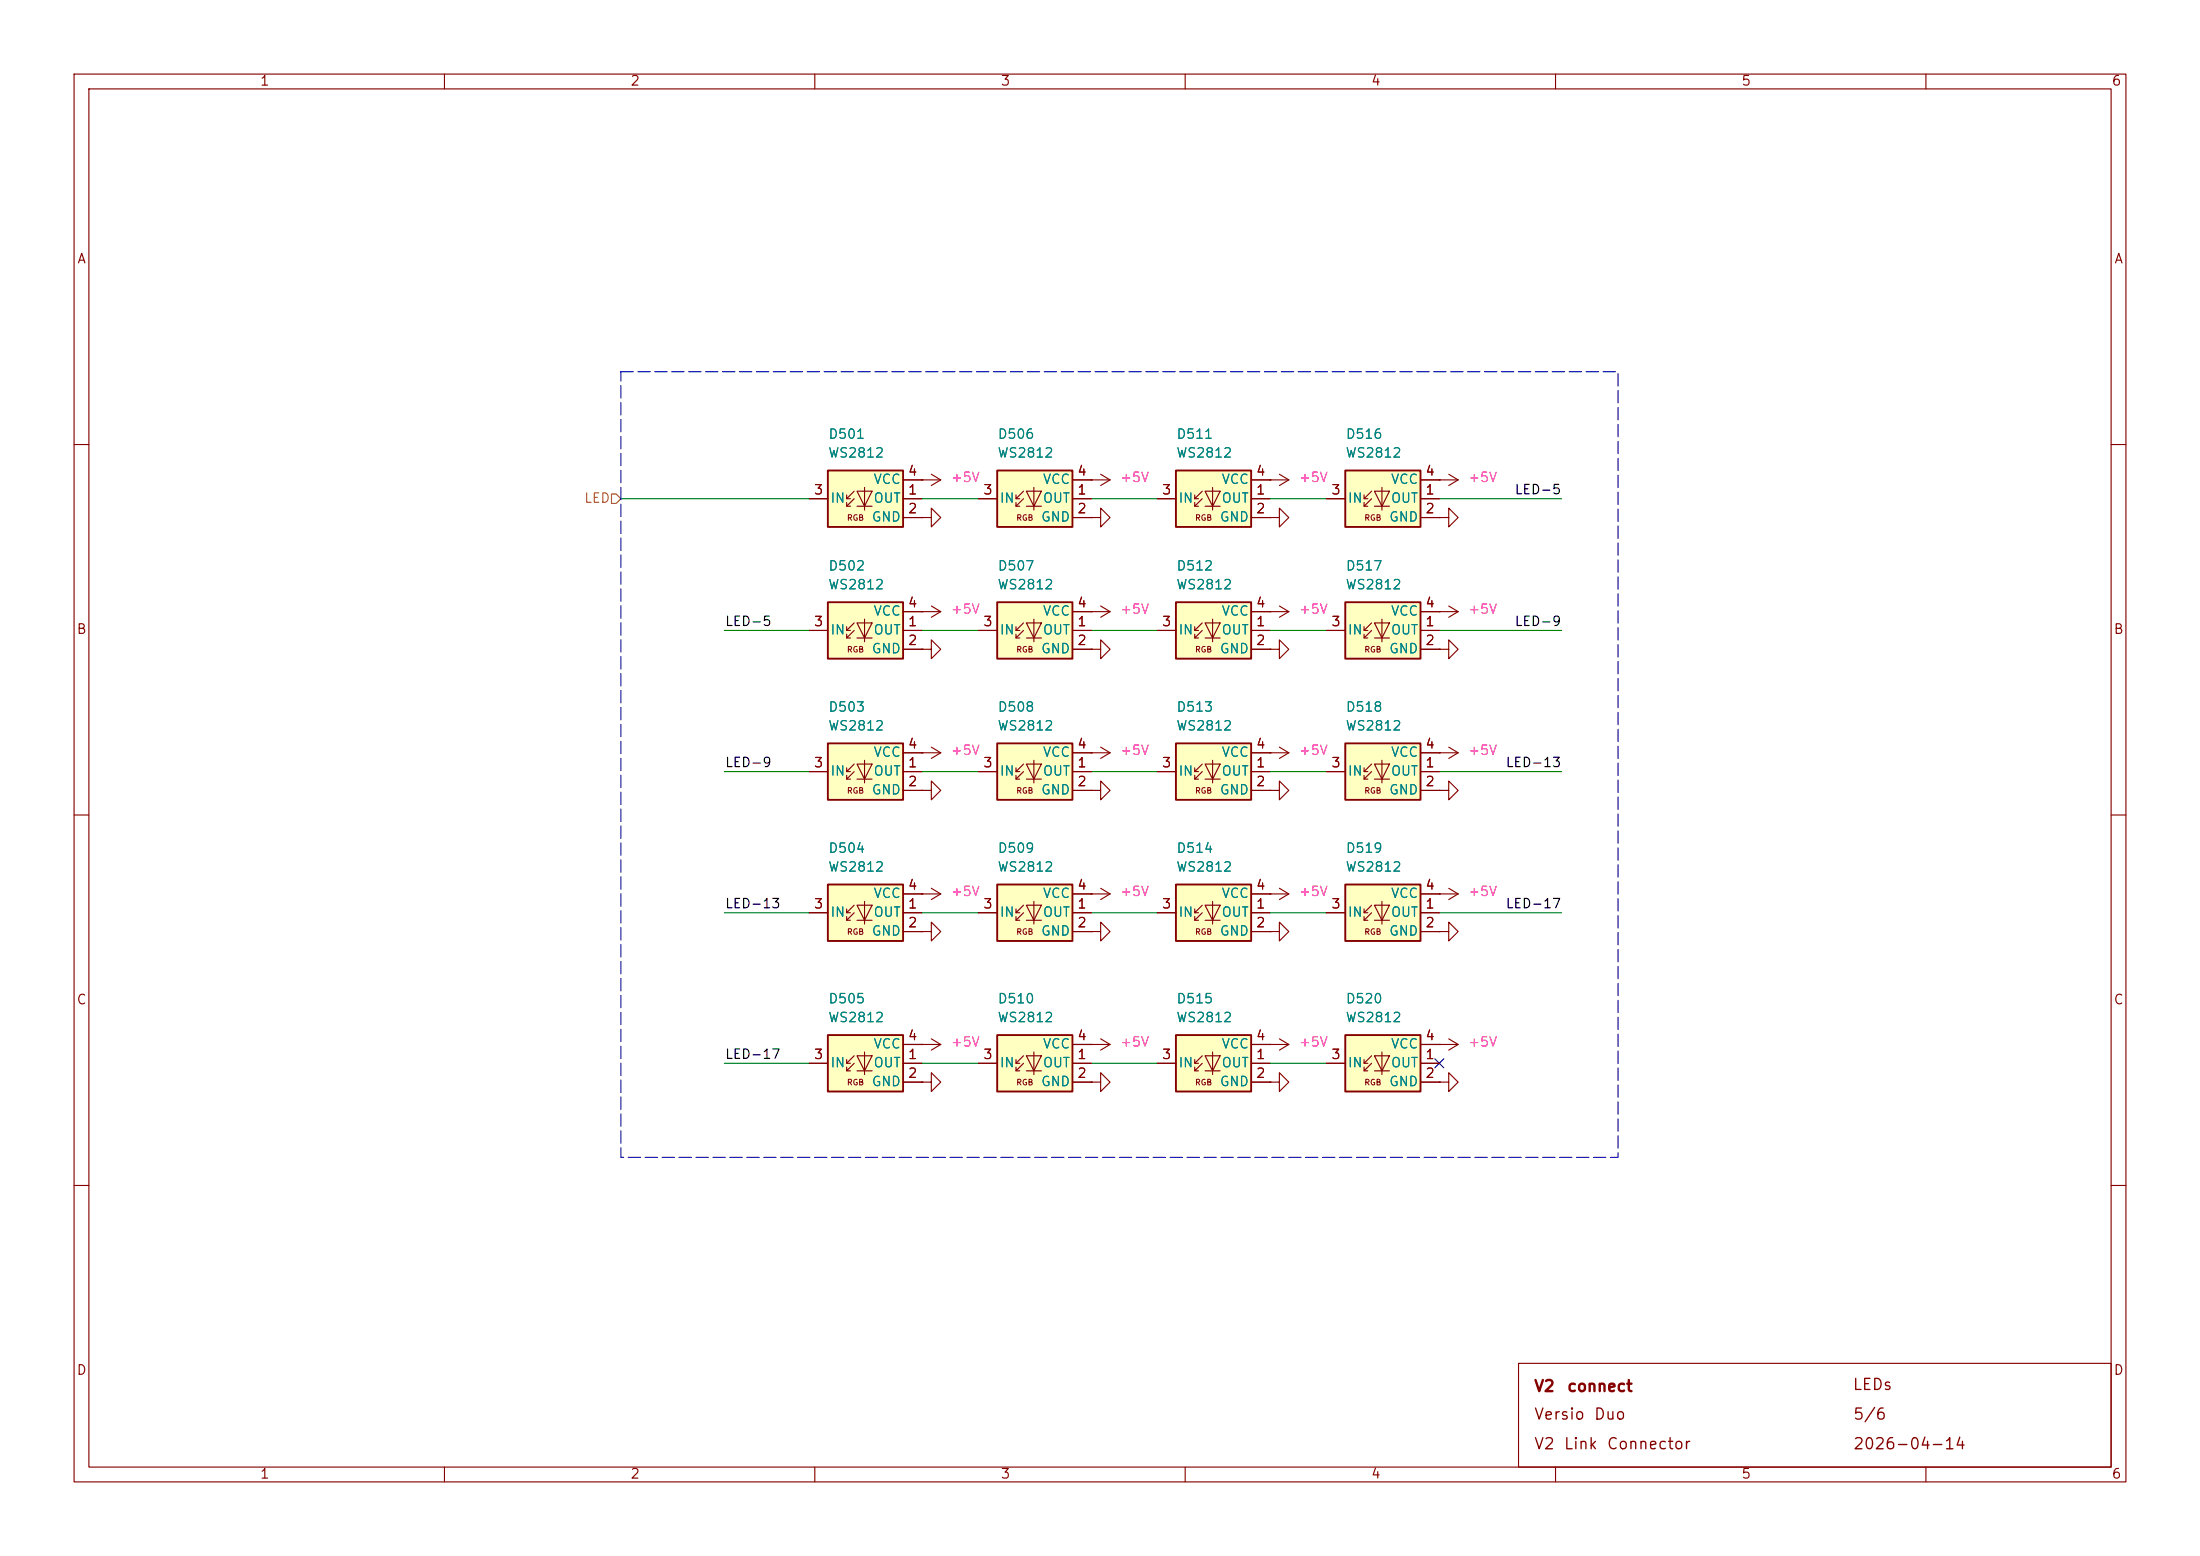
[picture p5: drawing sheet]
<svg xmlns="http://www.w3.org/2000/svg" width="297mm" height="210mm" viewBox="0 0 297 210" stroke-linecap="round" stroke-linejoin="round" font-family="sans-serif">
<g fill="none" stroke="#840000" stroke-width=".15">
<path d="M10 10h277v190h-277zM12 12h273v186h-273zM60 10v2M110 10v2M160 10v2M210 10v2M260 10v2M10 60h2M285 60h2M10 110h2M285 110h2M10 160h2"/>
<path d="M285 160h2M60 198v2M110 198v2M160 198v2M205 184h80v14h-80zM210 198v2M260 198v2"/>
</g>
<path d="M111.8 119.4h10.1v7.6h-10.1z" fill="#ffffc2"/>
<path d="M111.8 119.4h10.1v7.6h-10.1z" fill="none" stroke="#840000" stroke-width=".25"/>
<path d="M109.2 123.2h2.6M114.3 123.2h.5M114.3 124.2h.5M115.3 122.2l-1 1v-.5M115.3 123.2l-1 1v-.5M115.7 122.2h2l-1 2zM115.7 124.2h2M116.7 121.7v3M121.9 123.2h2.6M121.9 125.7h2.6M121.9 120.7h2.6" fill="none" stroke="#840000" stroke-width=".15"/>
<path d="M181.6 139.7h10.2v7.6h-10.2z" fill="#ffffc2"/>
<path d="M181.6 139.7h10.2v7.6h-10.2z" fill="none" stroke="#840000" stroke-width=".25"/>
<g fill="none" stroke="#840000" stroke-width=".15">
<path d="M179.1 143.5h2.5M184.1 143.5h.6M184.1 144.5h.6M185.2 142.5l-1.1 1v-.5M185.2 143.5l-1.1 1v-.5M185.5 142.5h2.1l-1 2zM185.5 144.5h2.1M186.6 142v3M191.8 143.5h2.5M191.8 146.1h2.5M191.8 141h5M194.3 146.1h1.3v-1.3l1.2 1.3-1.2 1.2v-1.2"/>
<path d="M194.3 146.1h.1M194.3 141h.1M195.6 140.2l1.2 .8M196.8 141l-1.2 .7"/>
</g>
<path d="M181.6 119.4h10.2v7.6h-10.2z" fill="#ffffc2"/>
<path d="M181.6 119.4h10.2v7.6h-10.2z" fill="none" stroke="#840000" stroke-width=".25"/>
<g fill="none" stroke="#840000" stroke-width=".15">
<path d="M179.1 123.2h2.5M184.1 123.2h.6M184.1 124.2h.6M185.2 122.2l-1.1 1v-.5M185.2 123.2l-1.1 1v-.5M185.5 122.2h2.1l-1 2zM185.5 124.2h2.1M186.6 121.7v3M191.8 123.2h2.5M191.8 125.7h2.5M191.8 120.7h2.5M194.3 125.7h1.3v-1.2l1.2 1.2-1.2 1.3v-1.3"/>
<path d="M194.3 125.7h.1"/>
</g>
<path d="M158.7 139.7h10.2v7.6h-10.2z" fill="#ffffc2"/>
<path d="M158.7 139.7h10.2v7.6h-10.2z" fill="none" stroke="#840000" stroke-width=".25"/>
<g fill="none" stroke="#840000" stroke-width=".15">
<path d="M171.4 64.8h.1M171.4 64.8h2.6M172.7 64l1.3 .8M174 64.8l-1.3 .7M156.2 143.5h2.5M161.3 143.5h.5M161.3 144.5h.5M162.3 142.5l-1 1v-.5M162.3 143.5l-1 1v-.5M162.7 142.5h2l-1 2zM162.7 144.5h2M163.7 142v3"/>
<path d="M168.9 143.5h2.5M168.9 146.1h2.5M168.9 141h2.5"/>
</g>
<path d="M181.6 63.5h10.2v7.6h-10.2z" fill="#ffffc2"/>
<path d="M181.6 63.5h10.2v7.6h-10.2z" fill="none" stroke="#840000" stroke-width=".25"/>
<path d="M179.1 67.3h2.5M184.1 67.3h.6M184.1 68.3h.6M185.2 66.3l-1.1 1v-.5M185.2 67.3l-1.1 1v-.5M185.5 66.3h2.1l-1 2zM185.5 68.3h2.1M186.6 65.8v3M191.8 67.3h2.5M191.8 69.9h2.5M191.8 64.8h2.5" fill="none" stroke="#840000" stroke-width=".15"/>
<path d="M158.7 81.3h10.2v7.6h-10.2z" fill="#ffffc2"/>
<path d="M158.7 81.3h10.2v7.6h-10.2z" fill="none" stroke="#840000" stroke-width=".25"/>
<g fill="none" stroke="#840000" stroke-width=".15">
<path d="M171.4 69.9h1.3v-1.3l1.3 1.3-1.3 1.2v-1.2M171.4 69.9h.1M156.2 85.1h2.5M161.3 85.1h.5M161.3 86.1h.5M162.3 84.1l-1 1v-.5M162.3 85.1l-1 1v-.5M162.7 84.1h2l-1 2zM162.7 86.1h2M163.7 83.6v3M168.9 85.1h2.5M168.9 87.6h2.5"/>
<path d="M168.9 82.6h5.1M171.4 87.6h1.3v-1.2l1.3 1.2-1.3 1.3v-1.3M171.4 87.6h.1M171.4 82.6h.1M172.7 81.8l1.3 .8M174 82.6l-1.3 .7M194.3 101.6h.1M194.3 101.6h2.5M195.6 100.8l1.2 .8M196.8 101.6l-1.2 .8"/>
</g>
<path d="M181.6 100.3h10.2v7.7h-10.2z" fill="#ffffc2"/>
<path d="M181.6 100.3h10.2v7.7h-10.2z" fill="none" stroke="#840000" stroke-width=".25"/>
<g fill="none" stroke="#840000" stroke-width=".15">
<path d="M194.3 64.8h.1M194.3 64.8h2.5M195.6 64l1.2 .8M196.8 64.8l-1.2 .7M179.1 104.1h2.5M184.1 104.1h.6M184.1 105.2h.6M185.2 103.1l-1.1 1v-.5M185.2 104.1l-1.1 1.1v-.6M185.5 103.1h2.1l-1 2.1zM185.5 105.2h2.1M186.6 102.6v3.1"/>
<path d="M191.8 104.1h2.5M191.8 106.7h2.5M191.8 101.6h2.5M194.3 106.7h1.3v-1.3l1.2 1.3-1.2 1.3v-1.3M194.3 106.7h.1"/>
</g>
<path d="M158.7 63.5h10.2v7.6h-10.2z" fill="#ffffc2"/>
<path d="M158.7 63.5h10.2v7.6h-10.2z" fill="none" stroke="#840000" stroke-width=".25"/>
<g fill="none" stroke="#840000" stroke-width=".15">
<path d="M156.2 67.3h2.5M161.3 67.3h.5M161.3 68.3h.5M162.3 66.3l-1 1v-.5M162.3 67.3l-1 1v-.5M162.7 66.3h2l-1 2zM162.7 68.3h2M163.7 65.8v3M168.9 67.3h2.5M168.9 69.9h2.5M168.9 64.8h2.5M195.6 119.9l1.2 .8"/>
<path d="M194.3 120.7h.1M194.3 120.7h2.5M196.8 120.7l-1.2 .7"/>
</g>
<path d="M158.7 119.4h10.2v7.6h-10.2z" fill="#ffffc2"/>
<path d="M158.7 119.4h10.2v7.6h-10.2z" fill="none" stroke="#840000" stroke-width=".25"/>
<g fill="none" stroke="#840000" stroke-width=".15">
<path d="M124.5 64.8h.1M124.5 64.8h2.5M125.7 64l1.3 .8M127 64.8l-1.3 .7M172.7 119.9l1.3 .8M156.2 123.2h2.5M161.3 123.2h.5M161.3 124.2h.5M162.3 122.2l-1 1v-.5M162.3 123.2l-1 1v-.5M162.7 122.2h2l-1 2zM162.7 124.2h2"/>
<path d="M163.7 121.7v3M168.9 123.2h2.5M168.9 125.7h2.5M168.9 120.7h5.1M171.4 125.7h1.3v-1.2l1.3 1.2-1.3 1.3v-1.3M171.4 125.7h.1M171.4 120.7h.1M174 120.7l-1.3 .7M171.4 141h.1M171.4 141h2.6M172.7 140.2l1.3 .8M174 141l-1.3 .7"/>
</g>
<path d="M134.6 63.5h10.2v7.6h-10.2z" fill="#ffffc2"/>
<path d="M134.6 63.5h10.2v7.6h-10.2z" fill="none" stroke="#840000" stroke-width=".25"/>
<g fill="none" stroke="#840000" stroke-width=".15">
<path d="M132.1 67.3h2.5M137.2 67.3h.5M137.2 68.3h.5M138.2 66.3l-1 1v-.5M138.2 67.3l-1 1v-.5M138.6 66.3h2l-1 2zM138.6 68.3h2M139.6 65.8v3M144.8 67.3h2.5M144.8 69.9h2.5M144.8 64.8h5.1M147.3 64.8h.1"/>
<path d="M148.6 64l1.3 .8M149.9 64.8l-1.3 .7M194.3 87.6h1.3v-1.2l1.2 1.2-1.2 1.3v-1.3M194.3 87.6h.1M194.3 82.6h.1M194.3 82.6h2.5M195.6 81.8l1.2 .8M196.8 82.6l-1.2 .7"/>
</g>
<path d="M181.6 81.3h10.2v7.6h-10.2z" fill="#ffffc2"/>
<path d="M181.6 81.3h10.2v7.6h-10.2z" fill="none" stroke="#840000" stroke-width=".25"/>
<g fill="none" stroke="#840000" stroke-width=".15">
<path d="M194.3 69.9h1.3v-1.3l1.2 1.3-1.2 1.2v-1.2M194.3 69.9h.1M179.1 85.1h2.5M184.1 85.1h.6M184.1 86.1h.6M185.2 84.1l-1.1 1v-.5M185.2 85.1l-1.1 1v-.5M185.5 84.1h2.1l-1 2zM185.5 86.1h2.1M186.6 83.6v3M191.8 85.1h2.5M191.8 87.6h2.5"/>
<path d="M191.8 82.6h2.5"/>
</g>
<path d="M111.8 63.5h10.1v7.6h-10.1z" fill="#ffffc2"/>
<path d="M111.8 63.5h10.1v7.6h-10.1z" fill="none" stroke="#840000" stroke-width=".25"/>
<g fill="none" stroke="#840000" stroke-width=".15">
<path d="M109.2 67.3h2.6M114.3 67.3h.5M114.3 68.3h.5M115.3 66.3l-1 1v-.5M115.3 67.3l-1 1v-.5M115.7 66.3h2l-1 2zM115.7 68.3h2M116.7 65.8v3M121.9 67.3h2.6M121.9 69.9h2.6M121.9 64.8h2.6M147.3 146.1h1.3v-1.3l1.3 1.3-1.3 1.2v-1.2"/>
<path d="M147.3 146.1h.1"/>
</g>
<path d="M158.7 100.3h10.2v7.7h-10.2z" fill="#ffffc2"/>
<path d="M158.7 100.3h10.2v7.7h-10.2z" fill="none" stroke="#840000" stroke-width=".25"/>
<g fill="none" stroke="#840000" stroke-width=".15">
<path d="M156.2 104.1h2.5M161.3 104.1h.5M161.3 105.2h.5M162.3 103.1l-1 1v-.5M162.3 104.1l-1 1.1v-.6M162.7 103.1h2l-1 2.1zM162.7 105.2h2M163.7 102.6v3.1M168.9 104.1h2.5M168.9 106.7h2.5M168.9 101.6h5.1M171.4 101.6h.1"/>
<path d="M171.4 106.7h1.3v-1.3l1.3 1.3-1.3 1.3v-1.3M171.4 106.7h.1M172.7 100.8l1.3 .8M174 101.6l-1.3 .8"/>
</g>
<path d="M134.6 139.7h10.2v7.6h-10.2z" fill="#ffffc2"/>
<path d="M134.6 139.7h10.2v7.6h-10.2z" fill="none" stroke="#840000" stroke-width=".25"/>
<g fill="none" stroke="#840000" stroke-width=".15">
<path d="M124.5 146.1h1.2v-1.3l1.3 1.3-1.3 1.2v-1.2M124.5 146.1h.1M132.1 143.5h2.5M137.2 143.5h.5M137.2 144.5h.5M138.2 142.5l-1 1v-.5M138.2 143.5l-1 1v-.5M138.6 142.5h2l-1 2zM138.6 144.5h2M139.6 142v3M144.8 143.5h2.5M144.8 146.1h2.5"/>
<path d="M144.8 141h2.5"/>
</g>
<path d="M111.8 139.7h10.1v7.6h-10.1z" fill="#ffffc2"/>
<path d="M111.8 139.7h10.1v7.6h-10.1z" fill="none" stroke="#840000" stroke-width=".25"/>
<path d="M109.2 143.5h2.6M114.3 143.5h.5M114.3 144.5h.5M115.3 142.5l-1 1v-.5M115.3 143.5l-1 1v-.5M115.7 142.5h2l-1 2zM115.7 144.5h2M116.7 142v3M121.9 143.5h2.6M121.9 146.1h2.6M121.9 141h2.6" fill="none" stroke="#840000" stroke-width=".15"/>
<path d="M134.6 119.4h10.2v7.6h-10.2z" fill="#ffffc2"/>
<path d="M134.6 119.4h10.2v7.6h-10.2z" fill="none" stroke="#840000" stroke-width=".25"/>
<path d="M132.1 123.2h2.5M137.2 123.2h.5M137.2 124.2h.5M138.2 122.2l-1 1v-.5M138.2 123.2l-1 1v-.5M138.6 122.2h2l-1 2zM138.6 124.2h2M139.6 121.7v3M144.8 123.2h2.5M144.8 125.7h2.5M144.8 120.7h2.5" fill="none" stroke="#840000" stroke-width=".15"/>
<path d="M134.6 100.3h10.2v7.7h-10.2z" fill="#ffffc2"/>
<path d="M134.6 100.3h10.2v7.7h-10.2z" fill="none" stroke="#840000" stroke-width=".25"/>
<g fill="none" stroke="#840000" stroke-width=".15">
<path d="M147.3 82.6h.1M147.3 87.6h1.3v-1.2l1.3 1.2-1.3 1.3v-1.3M147.3 87.6h.1M147.3 82.6h2.6M148.6 81.8l1.3 .8M149.9 82.6l-1.3 .7M132.1 104.1h2.5M137.2 104.1h.5M137.2 105.2h.5M138.2 103.1l-1 1v-.5M138.2 104.1l-1 1.1v-.6M138.6 103.1h2l-1 2.1z"/>
<path d="M138.6 105.2h2M139.6 102.6v3.1M144.8 104.1h2.5M144.8 106.7h2.5M144.8 101.6h5.1M147.3 106.7h1.3v-1.3l1.3 1.3-1.3 1.3v-1.3M147.3 106.7h.1M147.3 101.6h.1M148.6 100.8l1.3 .8M149.9 101.6l-1.3 .8M171.4 146.1h1.3v-1.3l1.3 1.3-1.3 1.2v-1.2M171.4 146.1h.1"/>
</g>
<path d="M134.6 81.3h10.2v7.6h-10.2z" fill="#ffffc2"/>
<path d="M134.6 81.3h10.2v7.6h-10.2z" fill="none" stroke="#840000" stroke-width=".25"/>
<g fill="none" stroke="#840000" stroke-width=".15">
<path d="M124.5 69.9h1.2v-1.3l1.3 1.3-1.3 1.2v-1.2M124.5 69.9h.1M132.1 85.1h2.5M137.2 85.1h.5M137.2 86.1h.5M138.2 84.1l-1 1v-.5M138.2 85.1l-1 1v-.5M138.6 84.1h2l-1 2zM138.6 86.1h2M139.6 83.6v3M144.8 85.1h2.5M144.8 87.6h2.5"/>
<path d="M144.8 82.6h2.5"/>
</g>
<path d="M111.8 81.3h10.1v7.6h-10.1z" fill="#ffffc2"/>
<path d="M111.8 81.3h10.1v7.6h-10.1z" fill="none" stroke="#840000" stroke-width=".25"/>
<g fill="none" stroke="#840000" stroke-width=".15">
<path d="M147.3 69.9h1.3v-1.3l1.3 1.3-1.3 1.2v-1.2M147.3 69.9h.1M109.2 85.1h2.6M114.3 85.1h.5M114.3 86.1h.5M115.3 84.1l-1 1v-.5M115.3 85.1l-1 1v-.5M115.7 84.1h2l-1 2zM115.7 86.1h2M116.7 83.6v3M121.9 85.1h2.6M121.9 87.6h2.6"/>
<path d="M121.9 82.6h5.1M124.5 87.6h1.2v-1.2l1.3 1.2-1.3 1.3v-1.3M124.5 87.6h.1M124.5 82.6h.1M125.7 81.8l1.3 .8M127 82.6l-1.3 .7M124.5 106.7h1.2v-1.3l1.3 1.3-1.3 1.3v-1.3M124.5 106.7h.1M124.5 101.6h.1M124.5 101.6h2.5M125.7 119.9l1.3 .8M125.7 100.8l1.3 .8"/>
<path d="M127 101.6l-1.3 .8M148.6 119.9l1.3 .8M124.5 120.7h.1M124.5 125.7h1.2v-1.2l1.3 1.2-1.3 1.3v-1.3M124.5 125.7h.1M124.5 120.7h2.5M127 120.7l-1.3 .7M147.3 120.7h.1M147.3 125.7h1.3v-1.2l1.3 1.2-1.3 1.3v-1.3M147.3 125.7h.1M147.3 120.7h2.6M149.9 120.7l-1.3 .7"/>
<path d="M124.5 141h.1M124.5 141h2.5M125.7 140.2l1.3 .8M127 141l-1.3 .7M147.3 141h.1M147.3 141h2.6M148.6 140.2l1.3 .8M149.9 141l-1.3 .7"/>
</g>
<path d="M111.8 100.3h10.1v7.7h-10.1z" fill="#ffffc2"/>
<path d="M111.8 100.3h10.1v7.7h-10.1z" fill="none" stroke="#840000" stroke-width=".25"/>
<g fill="none" stroke="#840000" stroke-width=".15">
<path d="M109.2 67.3h2.6M121.9 67.3h2.6M121.9 69.9h2.6M121.9 64.8h2.6M124.5 69.9h.1M124.5 64.8h.1M132.1 67.3h2.5M144.8 67.3h2.5M144.8 69.9h2.5M144.8 64.8h2.5M147.3 69.9h.1M147.3 64.8h.1"/>
<path d="M156.2 67.3h2.5M168.9 67.3h2.5M168.9 69.9h2.5M168.9 64.8h2.5M171.4 69.9h.1M171.4 64.8h.1M179.1 67.3h2.5M191.8 67.3h2.5M191.8 69.9h2.5M191.8 64.8h2.5M194.3 69.9h.1M194.3 64.8h.1"/>
<path d="M109.2 85.1h2.6M121.9 85.1h2.6M121.9 87.6h2.6M121.9 82.6h2.6M124.5 87.6h.1M124.5 82.6h.1M132.1 85.1h2.5M144.8 85.1h2.5M144.8 87.6h2.5M144.8 82.6h2.5M147.3 87.6h.1M147.3 82.6h.1"/>
<path d="M156.2 85.1h2.5M168.9 85.1h2.5M168.9 87.6h2.5M168.9 82.6h2.5M171.4 87.6h.1M171.4 82.6h.1M179.1 85.1h2.5M191.8 85.1h2.5M191.8 87.6h2.5M191.8 82.6h2.5M194.3 87.6h.1M194.3 82.6h.1"/>
<path d="M109.2 104.1h2.6M114.3 104.1h.5M114.3 105.2h.5M115.3 103.1l-1 1v-.5M115.3 104.1l-1 1.1v-.6M115.7 103.1h2l-1 2.1zM115.7 105.2h2M116.7 102.6v3.1M121.9 104.1h2.6M121.9 106.7h2.6M121.9 101.6h2.6M124.5 101.6h.1"/>
<path d="M124.5 106.7h.1M132.1 104.1h2.5M144.8 104.1h2.5M144.8 106.7h2.5M144.8 101.6h2.5M147.3 106.7h.1M147.3 101.6h.1M156.2 104.1h2.5M168.9 104.1h2.5M168.9 106.7h2.5M168.9 101.6h2.5M171.4 101.6h.1"/>
<path d="M171.4 106.7h.1M179.1 104.1h2.5M191.8 104.1h2.5M191.8 106.7h2.5M191.8 101.6h2.5M194.3 101.6h.1M194.3 106.7h.1M109.2 123.2h2.6M121.9 123.2h2.6M121.9 125.7h2.6M121.9 120.7h2.6M124.5 120.7h.1"/>
<path d="M124.5 125.7h.1M132.1 123.2h2.5M144.8 123.2h2.5M144.8 125.7h2.5M144.8 120.7h2.5M147.3 120.7h.1M147.3 125.7h.1M156.2 123.2h2.5M168.9 123.2h2.5M168.9 125.7h2.5M168.9 120.7h2.5M171.4 125.7h.1"/>
<path d="M171.4 120.7h.1M179.1 123.2h2.5M191.8 123.2h2.5M191.8 125.7h2.5M191.8 120.7h2.5M194.3 125.7h.1M194.3 120.7h.1M109.2 143.5h2.6M121.9 143.5h2.6M121.9 146.1h2.6M121.9 141h2.6M124.5 141h.1"/>
<path d="M124.5 146.1h.1M132.1 143.5h2.5M144.8 143.5h2.5M144.8 146.1h2.5M144.8 141h2.5M147.3 141h.1M147.3 146.1h.1M156.2 143.5h2.5M168.9 143.5h2.5M168.9 146.1h2.5M168.9 141h2.5M171.4 141h.1"/>
<path d="M171.4 146.1h.1M179.1 143.5h2.5M191.8 143.5h2.5M191.8 146.1h2.5M191.8 141h2.5M194.3 141h.1M194.3 146.1h.1"/>
</g>
<path d="M82.5 66.7h.7l.6 .6-.6 .6h-.7z" fill="none" stroke="#848400" stroke-width=".15"/>
<g fill="none" stroke="#008400" stroke-width=".15">
<path d="M83.8 67.3h25.4M124.5 67.3h7.6M147.3 67.3h8.9M171.4 67.3h7.7M194.3 67.3h16.5M97.8 85.1h11.4M124.5 85.1h7.6M147.3 85.1h8.9M171.4 85.1h7.7M194.3 85.1h16.5M97.8 104.1h11.4M124.5 104.1h7.6"/>
<path d="M147.3 104.1h8.9M171.4 104.1h7.7M194.3 104.1h16.5M97.8 123.2h11.4M124.5 123.2h7.6M147.3 123.2h8.9M171.4 123.2h7.7M194.3 123.2h16.5M97.8 143.5h11.4M124.5 143.5h7.6M147.3 143.5h8.9M171.4 143.5h7.7"/>
</g>
<path d="M193.7 142.9l1.2 1.2M194.9 142.9l-1.2 1.2" fill="none" stroke="#000084" stroke-width=".15"/>
<path d="M83.8 50.2h134.6v106h-134.6z" fill="none" stroke="#0000c2" stroke-width=".15" stroke-dasharray="1.7 .6"/>
<g font-size="1.5" fill="#840000">
<text x="207" y="188.2">V2</text>
<text x="207" y="192">Versio</text>
<text x="211.5" y="188.2">connect</text>
<text x="215.1" y="192">Duo</text>
<text x="250" y="188">LEDs</text>
<text x="250.1" y="192">5/6</text>
<text x="207" y="196">V2</text>
<text x="211" y="196">Link</text>
<text x="216.8" y="196">Connector</text>
<text x="250.1" y="196">2026-04-14</text>
</g>
<g font-size="1.3" fill="#840000">
<text x="35" y="11.9">1</text>
<text x="85" y="11.9">2</text>
<text x="135" y="11.9">3</text>
<text x="185" y="11.9">4</text>
<text x="235" y="11.9">5</text>
<text x="285" y="11.9">6</text>
<text x="10.3" y="35.9">A</text>
<text x="285.3" y="35.9">A</text>
<text x="122.5" y="64.5">4</text>
<text x="145.3" y="64.5">4</text>
<text x="169.5" y="64.5">4</text>
<text x="192.3" y="64.5">4</text>
<text x="109.8" y="67.1">3</text>
<text x="122.5" y="67.1">1</text>
<text x="122.5" y="69.6">2</text>
<text x="132.6" y="67.1">3</text>
<text x="145.3" y="67.1">1</text>
<text x="145.3" y="69.6">2</text>
<text x="156.8" y="67.1">3</text>
<text x="169.5" y="67.1">1</text>
<text x="169.5" y="69.6">2</text>
<text x="179.6" y="67.1">3</text>
<text x="192.3" y="67.1">1</text>
<text x="192.3" y="69.6">2</text>
<text x="122.5" y="82.3">4</text>
<text x="145.3" y="82.3">4</text>
<text x="169.5" y="82.3">4</text>
<text x="192.3" y="82.3">4</text>
<text x="10.3" y="85.9">B</text>
<text x="109.8" y="84.8">3</text>
<text x="122.5" y="84.8">1</text>
<text x="122.5" y="87.4">2</text>
<text x="132.6" y="84.8">3</text>
<text x="145.3" y="84.8">1</text>
<text x="145.3" y="87.4">2</text>
<text x="156.8" y="84.8">3</text>
<text x="169.5" y="84.8">1</text>
<text x="169.5" y="87.4">2</text>
<text x="179.6" y="84.8">3</text>
<text x="192.3" y="84.8">1</text>
<text x="192.3" y="87.4">2</text>
<text x="285.3" y="85.9">B</text>
<text x="122.5" y="101.3">4</text>
<text x="145.3" y="101.3">4</text>
<text x="169.5" y="101.3">4</text>
<text x="192.3" y="101.3">4</text>
<text x="109.8" y="103.9">3</text>
<text x="122.5" y="103.9">1</text>
<text x="122.5" y="106.4">2</text>
<text x="132.6" y="103.9">3</text>
<text x="145.3" y="103.9">1</text>
<text x="145.3" y="106.4">2</text>
<text x="156.8" y="103.9">3</text>
<text x="169.5" y="103.9">1</text>
<text x="169.5" y="106.4">2</text>
<text x="179.6" y="103.9">3</text>
<text x="192.3" y="103.9">1</text>
<text x="192.3" y="106.4">2</text>
<text x="109.8" y="122.9">3</text>
<text x="122.5" y="122.9">1</text>
<text x="122.5" y="125.5">2</text>
<text x="122.5" y="120.4">4</text>
<text x="132.6" y="122.9">3</text>
<text x="145.3" y="122.9">1</text>
<text x="145.3" y="125.5">2</text>
<text x="145.3" y="120.4">4</text>
<text x="156.8" y="122.9">3</text>
<text x="169.5" y="122.9">1</text>
<text x="169.5" y="125.5">2</text>
<text x="169.5" y="120.4">4</text>
<text x="179.6" y="122.9">3</text>
<text x="192.3" y="122.9">1</text>
<text x="192.3" y="125.5">2</text>
<text x="192.3" y="120.4">4</text>
<text x="10.3" y="135.9">C</text>
<text x="285.3" y="135.9">C</text>
<text x="109.8" y="143.3">3</text>
<text x="122.5" y="143.3">1</text>
<text x="122.5" y="140.7">4</text>
<text x="132.6" y="143.3">3</text>
<text x="145.3" y="143.3">1</text>
<text x="145.3" y="140.7">4</text>
<text x="156.8" y="143.3">3</text>
<text x="169.5" y="143.3">1</text>
<text x="169.5" y="140.7">4</text>
<text x="179.6" y="143.3">3</text>
<text x="192.3" y="143.3">1</text>
<text x="192.3" y="140.7">4</text>
<text x="122.5" y="145.8">2</text>
<text x="145.3" y="145.8">2</text>
<text x="169.5" y="145.8">2</text>
<text x="192.3" y="145.8">2</text>
<text x="10.3" y="185.9">D</text>
<text x="285.3" y="185.9">D</text>
<text x="35" y="199.9">1</text>
<text x="85" y="199.9">2</text>
<text x="135" y="199.9">3</text>
<text x="185" y="199.9">4</text>
<text x="235" y="199.9">5</text>
<text x="285" y="199.9">6</text>
</g>
<g font-size="1.3" fill="#008484">
<text x="111.7" y="59.5">D501</text>
<text x="134.6" y="59.5">D506</text>
<text x="158.7" y="59.5">D511</text>
<text x="181.6" y="59.5">D516</text>
<text x="111.7" y="62.1">WS2812</text>
<text x="117.8" y="65.6">VCC</text>
<text x="134.6" y="62.1">WS2812</text>
<text x="140.7" y="65.6">VCC</text>
<text x="158.7" y="62.1">WS2812</text>
<text x="164.8" y="65.6">VCC</text>
<text x="181.6" y="62.1">WS2812</text>
<text x="187.7" y="65.6">VCC</text>
<text x="112" y="68.2">IN</text>
<text x="117.6" y="70.7">GND</text>
<text x="117.8" y="68.2">OUT</text>
<text x="134.9" y="68.2">IN</text>
<text x="140.5" y="70.7">GND</text>
<text x="140.7" y="68.2">OUT</text>
<text x="159" y="68.2">IN</text>
<text x="164.6" y="70.7">GND</text>
<text x="164.8" y="68.2">OUT</text>
<text x="181.9" y="68.2">IN</text>
<text x="187.4" y="70.7">GND</text>
<text x="187.7" y="68.2">OUT</text>
<text x="111.7" y="77.3">D502</text>
<text x="134.6" y="77.3">D507</text>
<text x="158.7" y="77.3">D512</text>
<text x="181.6" y="77.3">D517</text>
<text x="111.7" y="79.9">WS2812</text>
<text x="117.8" y="83.4">VCC</text>
<text x="134.6" y="79.9">WS2812</text>
<text x="140.7" y="83.4">VCC</text>
<text x="158.7" y="79.9">WS2812</text>
<text x="164.8" y="83.4">VCC</text>
<text x="181.6" y="79.9">WS2812</text>
<text x="187.7" y="83.4">VCC</text>
<text x="112" y="86">IN</text>
<text x="117.6" y="88.5">GND</text>
<text x="117.8" y="86">OUT</text>
<text x="134.9" y="86">IN</text>
<text x="140.5" y="88.5">GND</text>
<text x="140.7" y="86">OUT</text>
<text x="159" y="86">IN</text>
<text x="164.6" y="88.5">GND</text>
<text x="164.8" y="86">OUT</text>
<text x="181.9" y="86">IN</text>
<text x="187.4" y="88.5">GND</text>
<text x="187.7" y="86">OUT</text>
<text x="111.7" y="98.9">WS2812</text>
<text x="111.7" y="96.4">D503</text>
<text x="134.6" y="98.9">WS2812</text>
<text x="134.6" y="96.4">D508</text>
<text x="158.7" y="98.9">WS2812</text>
<text x="158.7" y="96.4">D513</text>
<text x="181.6" y="98.9">WS2812</text>
<text x="181.6" y="96.4">D518</text>
<text x="112" y="105">IN</text>
<text x="117.6" y="107.5">GND</text>
<text x="117.8" y="105">OUT</text>
<text x="117.8" y="102.5">VCC</text>
<text x="134.9" y="105">IN</text>
<text x="140.5" y="107.5">GND</text>
<text x="140.7" y="105">OUT</text>
<text x="140.7" y="102.5">VCC</text>
<text x="159" y="105">IN</text>
<text x="164.6" y="107.5">GND</text>
<text x="164.8" y="105">OUT</text>
<text x="164.8" y="102.5">VCC</text>
<text x="181.9" y="105">IN</text>
<text x="187.4" y="107.5">GND</text>
<text x="187.7" y="105">OUT</text>
<text x="187.7" y="102.5">VCC</text>
<text x="111.7" y="118">WS2812</text>
<text x="111.7" y="115.4">D504</text>
<text x="134.6" y="118">WS2812</text>
<text x="134.6" y="115.4">D509</text>
<text x="158.7" y="118">WS2812</text>
<text x="158.7" y="115.4">D514</text>
<text x="181.6" y="118">WS2812</text>
<text x="181.6" y="115.4">D519</text>
<text x="112" y="124.1">IN</text>
<text x="117.8" y="124.1">OUT</text>
<text x="117.8" y="121.5">VCC</text>
<text x="134.9" y="124.1">IN</text>
<text x="140.7" y="124.1">OUT</text>
<text x="140.7" y="121.5">VCC</text>
<text x="159" y="124.1">IN</text>
<text x="164.8" y="124.1">OUT</text>
<text x="164.8" y="121.5">VCC</text>
<text x="181.9" y="124.1">IN</text>
<text x="187.7" y="124.1">OUT</text>
<text x="187.7" y="121.5">VCC</text>
<text x="117.6" y="126.6">GND</text>
<text x="140.5" y="126.6">GND</text>
<text x="164.6" y="126.6">GND</text>
<text x="187.4" y="126.6">GND</text>
<text x="111.7" y="135.7">D505</text>
<text x="134.6" y="135.7">D510</text>
<text x="158.7" y="135.7">D515</text>
<text x="181.6" y="135.7">D520</text>
<text x="111.7" y="138.3">WS2812</text>
<text x="117.8" y="141.8">VCC</text>
<text x="134.6" y="138.3">WS2812</text>
<text x="140.7" y="141.8">VCC</text>
<text x="158.7" y="138.3">WS2812</text>
<text x="164.8" y="141.8">VCC</text>
<text x="181.6" y="138.3">WS2812</text>
<text x="187.7" y="141.8">VCC</text>
<text x="112" y="144.4">IN</text>
<text x="117.6" y="146.9">GND</text>
<text x="117.8" y="144.4">OUT</text>
<text x="134.9" y="144.4">IN</text>
<text x="140.5" y="146.9">GND</text>
<text x="140.7" y="144.4">OUT</text>
<text x="159" y="144.4">IN</text>
<text x="164.6" y="146.9">GND</text>
<text x="164.8" y="144.4">OUT</text>
<text x="181.9" y="144.4">IN</text>
<text x="187.4" y="146.9">GND</text>
<text x="187.7" y="144.4">OUT</text>
</g>
<g font-size="1.3" fill="#ff5cbb">
<text x="128.3" y="65.4">+5V</text>
<text x="151.1" y="65.4">+5V</text>
<text x="175.3" y="65.4">+5V</text>
<text x="198.1" y="65.4">+5V</text>
<text x="128.3" y="83.2">+5V</text>
<text x="151.1" y="83.2">+5V</text>
<text x="175.3" y="83.2">+5V</text>
<text x="198.1" y="83.2">+5V</text>
<text x="128.3" y="102.2">+5V</text>
<text x="151.1" y="102.2">+5V</text>
<text x="175.3" y="102.2">+5V</text>
<text x="198.1" y="102.2">+5V</text>
<text x="128.3" y="121.3">+5V</text>
<text x="151.1" y="121.3">+5V</text>
<text x="175.3" y="121.3">+5V</text>
<text x="198.1" y="121.3">+5V</text>
<text x="128.3" y="141.6">+5V</text>
<text x="151.1" y="141.6">+5V</text>
<text x="175.3" y="141.6">+5V</text>
<text x="198.1" y="141.6">+5V</text>
</g>
<text font-size="1.3" fill="#848400" x="78.8" y="68.2">LED</text>
<g font-size="1.3">
<text x="204.4" y="67">LED-5</text>
<text x="97.8" y="84.8">LED-5</text>
<text x="204.4" y="84.8">LED-9</text>
<text x="97.8" y="103.9">LED-9</text>
<text x="203.2" y="103.9">LED-13</text>
<text x="97.8" y="122.9">LED-13</text>
<text x="203.2" y="122.9">LED-17</text>
<text x="97.8" y="143.2">LED-17</text>
</g>
<g font-size=".8" fill="#840000">
<text x="114.3" y="70.5">RGB</text>
<text x="137.1" y="70.5">RGB</text>
<text x="161.3" y="70.5">RGB</text>
<text x="184.1" y="70.5">RGB</text>
<text x="114.3" y="88.2">RGB</text>
<text x="137.1" y="88.2">RGB</text>
<text x="161.3" y="88.2">RGB</text>
<text x="184.1" y="88.2">RGB</text>
<text x="114.3" y="107.3">RGB</text>
<text x="137.1" y="107.3">RGB</text>
<text x="161.3" y="107.3">RGB</text>
<text x="184.1" y="107.3">RGB</text>
<text x="114.3" y="126.3">RGB</text>
<text x="137.1" y="126.3">RGB</text>
<text x="161.3" y="126.3">RGB</text>
<text x="184.1" y="126.3">RGB</text>
<text x="114.3" y="146.7">RGB</text>
<text x="137.1" y="146.7">RGB</text>
<text x="161.3" y="146.7">RGB</text>
<text x="184.1" y="146.7">RGB</text>
</g>
</svg>
